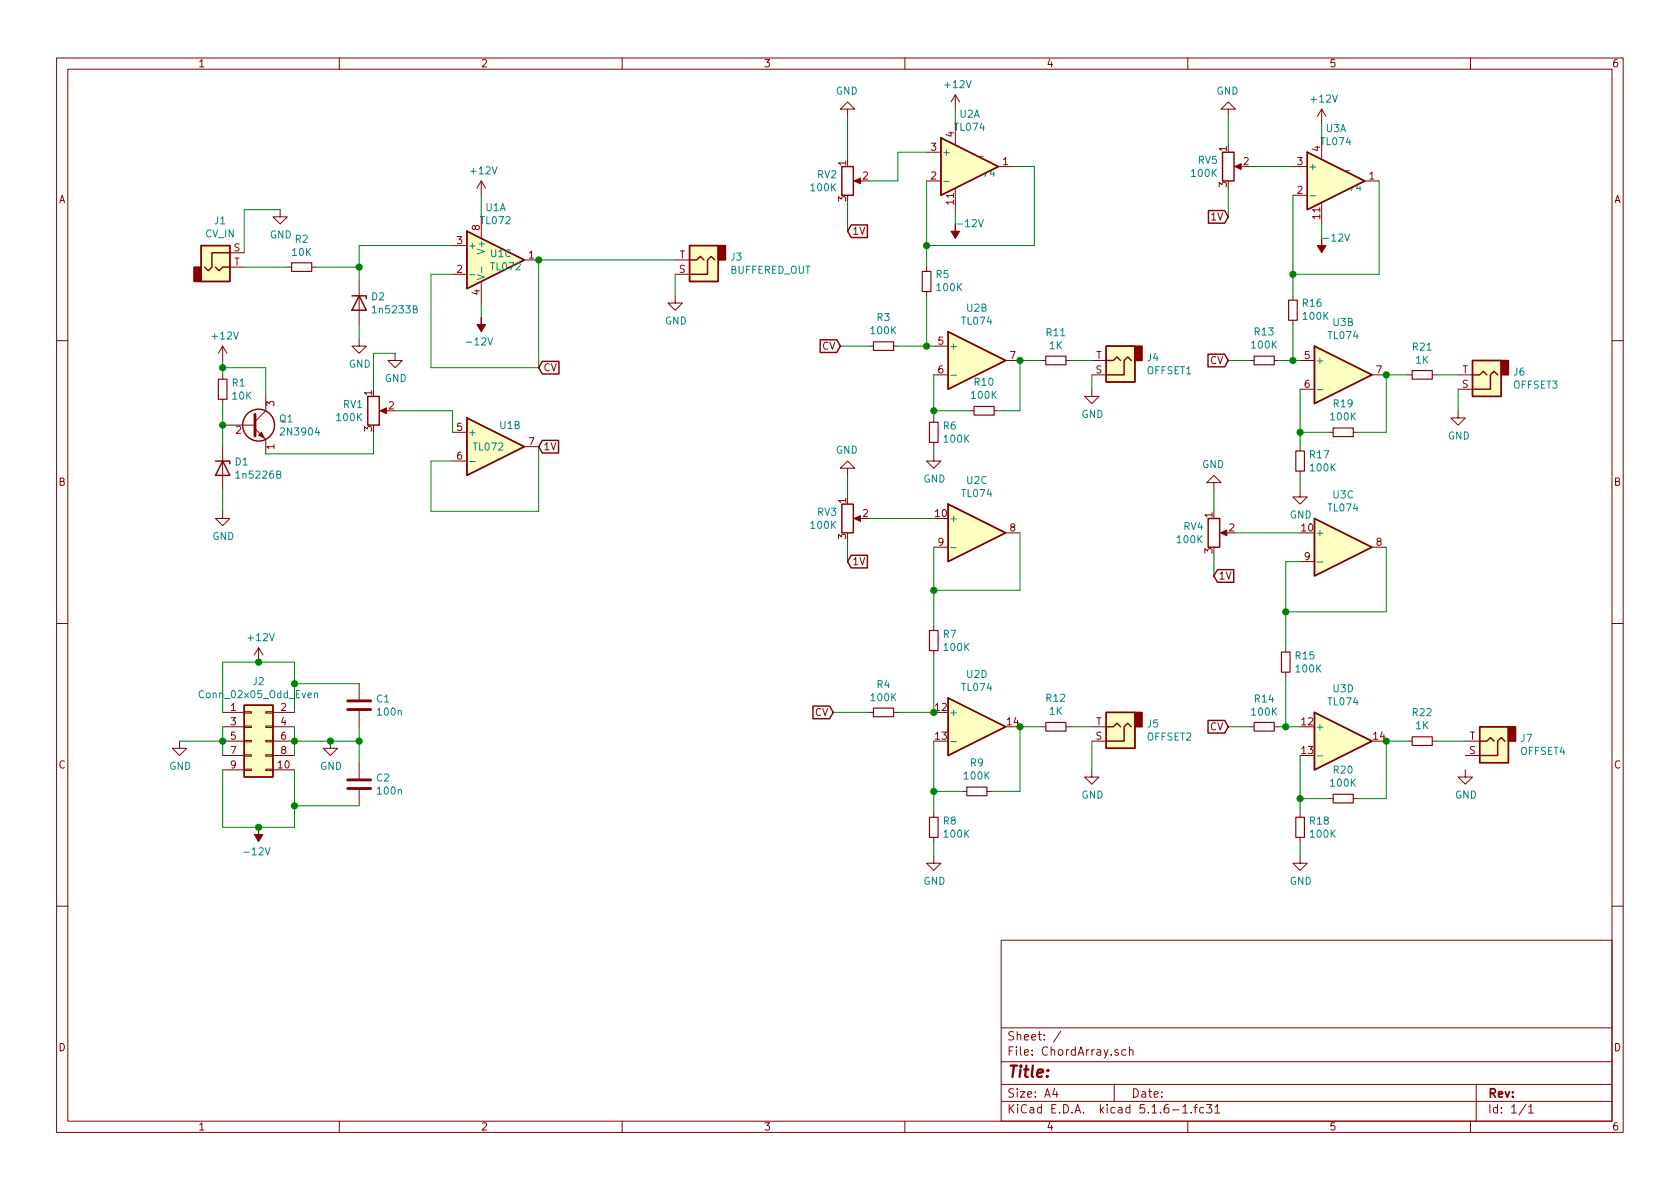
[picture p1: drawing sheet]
<svg xmlns="http://www.w3.org/2000/svg" width="297mm" height="210mm" viewBox="0 0 297 210" stroke-linecap="round" stroke-linejoin="round" font-family="sans-serif">
<g fill="none" stroke="#840000" stroke-width=".18">
<path d="M10 10.3h277v189.9h-277zM12 12.2h273v186.1h-273zM60 10.3v1.9M110 10.3v1.9M149.9 19.3h1.2l-1.2-1.3-1.3 1.3h1.3v1.3M160 10.3v1.9M168.9 16.8l-.8 1.2M168.9 16.8v2.5M168.9 16.8l.8 1.2M210 10.3v1.9M217.2 19.3h1.2l-1.2-1.3-1.3 1.3h1.3v1.3M233.7 19.3l-.8 1.3"/>
<path d="M233.7 19.3v2.5M233.7 19.3l.7 1.3M260 10.3v1.9M49.5 37.1v1.2h1.3l-1.3 1.3-1.2-1.3h1.2M85.1 32l-.8 1.3M85.1 32v2.5M85.1 38.3v3.9M85.1 32l.8 1.3M151.4 32h1M163.8 32h2.6M163.8 26.9h2.6M168.9 21.8v3.8"/>
<path d="M168.9 33.3v3.8M176.5 29.5h2.6M218.7 29.5h1M228.6 34.5h2.5M228.6 29.5h2.5M233.7 24.4v3.8M233.7 35.8v3.8M241.3 32h2.5M40.6 47.2h2.6M40.6 44.7h2.6M50.8 47.2h.8M55.1 47.2h.8"/>
<path d="M63.5 59.9v1.3h1.3l-1.3 1.3-1.3-1.3h1.3M63.5 49.8v7.6M80 48.5h2.5M80 43.4h2.5M85.1 49.8v3.8M92.7 46h2.5M119.4 52.3v1.3h1.2l-1.2 1.3-1.3-1.3h1.3M119.4 46h2.5M119.4 48.5h2.5M163.8 47.2v.8M163.8 51.6v.7M228.6 52.3v.8"/>
<path d="M228.6 56.6v.8M10 60.2h2M39.4 75.2h5.7M39.4 61.2v2.5M39.4 66.3v.8M39.4 70.6v.8M39.4 79v7.6M39.4 61.2l-.8 1.3M39.4 61.2l.7 1.3M45.1 75.8l1.9 1.9v2.6M47 70.1v2.5l-1.9 1.9M67.6 72.6h1"/>
<path d="M69.8 62.5v1.2h1.3l-1.3 1.3-1.2-1.3h1.2M80 76.4h2.5M92.7 79h2.5M153.7 61.2h.7M158 61.2h.7M165.1 66.3h2.5M165.1 61.2h2.5M165.1 73.9v.8M165.1 78.2v.8M171.4 72.6h.8M175.8 72.6h.7M177.8 63.7h2.5"/>
<path d="M184.1 63.7h.8M188.5 63.7h.7M193 68.8v1.3h1.3l-1.3 1.3-1.2-1.3h1.2M193 66.3h2.6M193 63.7h2.6M221 63.7h.7M225.3 63.7h.8M229.9 68.8h2.5M229.9 63.7h2.5M229.9 79v.8M234.9 76.4h.8M239.3 76.4h.7"/>
<path d="M242.6 66.3h2.5M248.9 66.3h.8M253.2 66.3h.8M257.8 72.6v1.3h1.3l-1.3 1.3-1.3-1.3h1.3M257.8 68.8h2.5M257.8 66.3h2.5M285 60.2h2M39.4 90.4v1.3h1.2l-1.2 1.3-1.3-1.3h1.3M80 81.5h2.5M149.9 82.8h1.2l-1.2-1.3-1.3 1.3h1.3v1.3M151.4 91.7h1M165.1 80.3v1.2h1.3l-1.3 1.3-1.3-1.3h1.3"/>
<path d="M165.1 96.8h2.5M177.8 94.2h2.5M214.6 85.3h1.3l-1.3-1.2-1.2 1.2h1.2v1.3M216.2 94.2h1M229.9 86.6v1.3h1.2l-1.2 1.2-1.3-1.2h1.3M229.9 99.3h2.5M229.9 83.3v.8M242.6 96.8h2.5M10 110.3h2M45.7 114.5l-.7 1.3M45.7 114.5v2.6M45.7 114.5l.8 1.3"/>
<path d="M165.1 110.7v.8M165.1 115.1v.7M227.3 114.5v.8M227.3 118.9v.7M285 110.3h2M31.7 131.1v1.2h1.3l-1.3 1.3-1.2-1.3h1.2M39.4 133.6h3.8M39.4 131.1h3.8M39.4 128.5h3.8M39.4 126h3.8M39.4 136.1h3.8M43.2 136h1.2v.3h-1.2z"/>
<path d="M43.2 133.5h1.2v.2h-1.2zM43.2 128.4h1.2v.2h-1.2zM43.2 125.9h1.2v.2h-1.2zM43.2 130.9h1.2v.3h-1.2zM47 136h1.3v.3h-1.3zM47 133.5h1.3v.2h-1.3zM47 128.4h1.3v.2h-1.3zM47 125.9h1.3v.2h-1.3zM47 130.9h1.3v.3h-1.3zM48.3 133.6h3.8M48.3 131.1h3.8M48.3 128.5h3.8"/>
<path d="M48.3 126h3.8M48.3 136.1h3.8M58.4 131.1v1.2h1.3l-1.3 1.3-1.3-1.3h1.3M63.5 120.9v2.8M63.5 125.7v2.8M63.5 134.9v2.8M63.5 139.7v2.8M153.7 126h.7M158 126h.7M170.2 139.9h.7M174.5 139.9h.8M184.1 128.5h.8"/>
<path d="M188.5 128.5h.7M193 136.1v1.3h1.3l-1.3 1.3-1.2-1.3h1.2M193 131.1h2.6M193 128.5h2.6M221 128.5h.7M225.3 128.5h.8M248.9 131.1h.8M253.2 131.1h.8M259.1 136.1v1.3h1.2l-1.2 1.3-1.3-1.3h1.3M259.1 133.6h2.5M259.1 131.1h2.5M165.1 151.4v1.2h1.3l-1.3 1.3-1.3-1.3h1.3"/>
<path d="M165.1 143.8v.7M165.1 148.1v.7M229.9 151.4v1.2h1.2l-1.2 1.3-1.3-1.3h1.3M229.9 143.8v.7M229.9 148.1v.7M234.9 141.2h.8M239.3 141.2h.7M10 160.2h2M177 166.3h108v32h-108zM285 160.2h2M60 198.3v1.9M110 198.3v1.9"/>
<path d="M160 198.3v1.9M177 194.8h108M177 191.8h108M177 187.8h108M177 181.8h108M186.5 192.5l-.4 1h1M186.8 193v1M187.6 182.3l-1.3 2M197 191.8v3M197.7 185.7l-.4-.1-.2 .2 .1 .2 .5 .2v.3h-.6M199.1 185.7l-.5-.1-.3 .3 .1 .6 .2 .1 .5-.1M199.7 185.7l.2-.1 .4 .1v.9"/>
<path d="M199.7 185.1v1.5M207.3 196.3h1.2M209.1 195.8l.4-.5v1.5M209.1 196.8h.9M210 198.3v1.9M210.6 196.7v.1M211.1 195.8h.6M211.7 195.3l-.4 .2v1.3M212.8 195.9l-.4-.1-.3 .3 .1 .6 .2 .1 .4-.1M213.3 195.3h.9l-.5 .6 .5 .1v.7l-.2 .1-.7-.1M214.8 195.8l.4-.5v1.5M214.8 196.8h.9"/>
<path d="M260 198.3v1.9M261 191.8v6.5M269.8 195.2l-1.2 2M270.3 195.8l.4-.5v1.5M270.3 196.8h.8"/>
</g>
<g fill="#ffffc2" stroke="#ffffc2" stroke-width=".18">
<path d="M260.3 63.7h5.1v6.4h-5.1z"/>
<path d="M261.6 128.5h5.1v6.4h-5.1z"/>
<path d="M232.4 126l10.2 5.1-10.2 5z"/>
<path d="M232.4 91.7l10.2 5.1-10.2 5z"/>
<path d="M232.4 61.2l10.2 5.1-10.2 5.1z"/>
<path d="M231.1 26.9l10.2 5.1-10.2 5.1z"/>
<path d="M195.6 126h5.1v6.3h-5.1z"/>
<path d="M195.6 61.2h5.1v6.4h-5.1z"/>
<path d="M167.6 123.4l10.2 5.1-10.2 5.1z"/>
<path d="M167.6 89.1l10.2 5.1-10.2 5.1z"/>
<path d="M167.6 58.7l10.2 5-10.2 5.1z"/>
<path d="M166.4 24.4l10.1 5.1-10.1 5z"/>
<path d="M43.2 124.7h5.1v12.7h-5.1z"/>
<path d="M82.5 40.9l10.2 5.1-10.2 5z"/>
<path d="M121.9 43.4h5.1v6.4h-5.1z"/>
<path d="M35.6 43.4h5v6.4h-5z"/>
<path d="M82.5 73.9l10.2 5.1-10.2 5.1z"/>
</g>
<g fill="none" stroke="#840000" stroke-width=".25">
<path d="M148.8 29.5h2.1v5h-2.1zM150.5 39.8h2.9v2.2h-2.9l-.6-1.1zM166.4 24.4l10.1 5.1-10.1 5zM213.7 37.2h2.8l.7 1.1-.7 1.2h-2.8zM216.2 26.9h2v5.1h-2zM231.1 26.9l10.2 5.1-10.2 5.1zM35.6 43.4h5v6.4h-5zM38.1 47.2l.6 .7 .7-.7h1.2M40.6 44.7h-3.1v2.5l-.7 .7-.6-.7M62.2 52.3h2.6v.5M63.5 52.3l1.3 2.6h-2.6zM82.5 40.9l10.2 5.1-10.2 5z"/>
<path d="M121.9 43.4h5.1v6.4h-5.1zM121.9 46h1.3l.6-.7 .7 .7M126.4 46l-.7-.7-.6 .7v2.5h-3.2M167.6 58.7l10.2 5-10.2 5.1zM65 70.1h2.1v5.1h-2.1zM82.5 73.9l10.2 5.1-10.2 5.1zM95.9 63.9h2.9v2.2h-2.9l-.7-1.1zM95.9 77.9h2.9v2.2h-2.9l-.7-1.1zM145 60.1h3l.6 1.1-.6 1.1h-3zM195.6 61.2h5.1v6.4h-5.1zM195.6 63.7h1.2l.7-.6 .6 .6M200 63.7l-.6-.6-.6 .6v2.6h-3.2"/>
<path d="M213.6 62.6h2.9l.7 1.1-.7 1.2h-2.9zM232.4 61.2l10.2 5.1-10.2 5.1zM260.3 63.7h5.1v6.4h-5.1zM260.3 66.3h1.3l.7-.6 .6 .6M264.8 66.3l-.6-.6-.7 .6v2.5h-3.2M38.1 81.5h2.5v.5M39.4 81.5l1.2 2.6h-2.5zM148.8 89.1h2.1v5.1h-2.1zM150.5 98.2h2.9v2.2h-2.9l-.6-1.1zM167.6 89.1l10.2 5.1-10.2 5.1zM213.6 91.7h2v5.1h-2zM232.4 91.7l10.2 5.1-10.2 5z"/>
<path d="M215.3 100.7h2.8v2.3h-2.8l-.7-1.2zM43.2 124.7h5.1v12.7h-5.1zM143.7 124.9h3l.6 1.1-.6 1.1h-3zM167.6 123.4l10.2 5.1-10.2 5.1zM195.6 126h5.1v6.3h-5.1zM195.6 128.5h1.2l.7-.6 .6 .6M200 128.5l-.6-.6-.6 .6v2.6h-3.2M213.6 127.4h2.9l.7 1.1-.7 1.1h-2.9zM232.4 126l10.2 5.1-10.2 5zM261.6 128.5h5.1v6.4h-5.1zM261.6 131.1h1.3l.6-.7 .7 .7M266.1 131.1l-.7-.7-.6 .7v2.5h-3.2"/>
<circle cx="45.7" cy="75.2" r="2.82"/>
</g>
<g fill="#840000" stroke="#840000" stroke-width=".25">
<path d="M265.4 63.7h1.3v2.6h-1.3z"/>
<path d="M266.7 128.5h1.3v2.6h-1.3z"/>
<path d="M200.7 126h1.2v2.5h-1.2z"/>
<path d="M200.7 61.2h1.2v2.5h-1.2z"/>
<path d="M127 43.4h1.3v2.6h-1.3z"/>
<path d="M34.3 47.2h1.3v2.6h-1.3z"/>
</g>
<g fill="none" stroke="#840000" stroke-width=".2">
<path d="M51.6 46.5h3.5v1.5h-3.5zM163.1 48h1.5v3.6h-1.5zM227.8 53.1h1.6v3.5h-1.6zM38.6 67.1h1.5v3.5h-1.5zM154.4 60.4h3.6v1.6h-3.6zM164.3 74.7h1.6v3.5h-1.6zM172.2 71.9h3.6v1.5h-3.6zM184.9 63h3.6v1.5h-3.6zM221.7 63h3.6v1.5h-3.6zM229.1 79.8h1.5v3.5h-1.5zM235.7 75.7h3.6v1.5h-3.6zM249.7 65.5h3.5v1.6h-3.5z"/>
<path d="M164.3 111.5h1.6v3.6h-1.6zM226.6 115.3h1.5v3.6h-1.5zM154.4 125.2h3.6v1.5h-3.6zM170.9 139.2h3.6v1.5h-3.6zM184.9 127.8h3.6v1.5h-3.6zM221.7 127.8h3.6v1.5h-3.6zM249.7 130.3h3.5v1.5h-3.5zM164.3 144.5h1.6v3.6h-1.6zM229.1 144.5h1.5v3.6h-1.5zM235.7 140.5h3.6v1.5h-3.6z"/>
</g>
<g fill="#840000" stroke="#840000" stroke-width=".18">
<path d="M233.7 42.2v1.2h.7l-.7 1.3-.8-1.3h.8z"/>
<path d="M151 91.7l1.1-.5v1z"/>
<path d="M218.3 29.5l1.2-.5v1z"/>
<path d="M151 32l1.1-.5v1z"/>
<path d="M168.9 39.6v1.3h.8l-.8 1.3-.8-1.3h.8z"/>
<path d="M46.2 76.4l.5 1.1-1-.5z"/>
<path d="M215.8 94.2l1.1-.5v1z"/>
<path d="M45.7 146.3v1.3h.8l-.8 1.2-.7-1.2h.7z"/>
<path d="M85.1 56.1v1.3h.8l-.8 1.3-.8-1.3h.8z"/>
<path d="M67.2 72.6l1.1-.5v1z"/>
</g>
<g fill="none" stroke="#008484" stroke-width=".18">
<path d="M166.9 32.1h.9M168.2 32.1l1.3 .4-1.3 .4M169 30.7v1M231.6 34.6h1M233 34.6l1.2 .4-1.2 .5M233.8 33.2v1M83 48.6h1M84.4 48.6l1.2 .4-1.2 .4M85.2 47.2v1M168.1 66.4h1M232.9 68.9h1M83 81.6h1"/>
<path d="M168.1 96.8h1M232.9 99.4h1M55.6 122.7l.2-.2 .3 .1v.8M55.6 122.5v.9M168.1 131.1h1M232.9 133.7h1"/>
</g>
<path d="M45.1 73.3v3.8M61.5 139.4h4M61.5 137.9h4M61.5 125.5h4M61.5 123.9h4" fill="none" stroke="#840000" stroke-width=".51"/>
<g fill="none" stroke="#008400" stroke-width=".18">
<path d="M168.9 19.3v2.5M49.5 37.1h-6.3v7.6M85.1 34.5v3.8M149.9 20.6v7.6M149.9 35.8v5.1M163.8 26.9h-5.1v5.1h-5M163.8 32v15.2M168.9 37.1v2.5M179.1 29.5h3.8v13.9h-19.1M217.2 20.6v5M217.2 33.3v5M221 29.5h7.6"/>
<path d="M228.6 34.5v17.8M233.7 21.8v2.6M233.7 39.6v2.6M243.8 32v16.5h-15.2M43.2 47.2h7.6M55.9 47.2h7.6M63.5 57.4v2.5M80 43.4h-16.5v6.4M85.1 53.6v2.5M119.4 46h-24.2v19h-19v-16.5h3.8M119.4 48.5v3.8M163.8 52.3v8.9"/>
<path d="M228.6 57.4v6.3M39.4 63.7v2.6M39.4 71.4v7.6M39.4 65h7.6v5.1M66 76.4v3.9h-19M69.8 72.6h10.2v3.8M69.8 62.5h-3.8v6.3M95.2 79v11.4h-19v-8.9h3.8M148.6 61.2h5.1M158.7 61.2h6.4M165.1 66.3v7.6M165.1 79v1.3"/>
<path d="M165.1 72.6h6.3M184.1 63.7h-3.8v8.9h-3.8M189.2 63.7h3.8M193 66.3v2.5M217.2 63.7h3.8M226.1 63.7h3.8M229.9 68.8v10.2M229.9 76.4h5M248.9 66.3h-3.8v10.1h-5.1M254 66.3h3.8M257.8 68.8v3.8M39.4 86.6v3.8"/>
<path d="M149.9 84.1v3.8M149.9 95.5v3.8M153.7 91.7h11.4M165.1 96.8v13.9M180.3 94.2v10.2h-15.2M214.6 86.6v3.8M214.6 98v3.8M218.4 94.2h11.5M229.9 84.1v2.5M229.9 99.3h-2.6v15.2M245.1 96.8v11.4h-17.8M165.1 115.8v10.2h-6.4"/>
<path d="M227.3 119.6v8.9M31.7 131.1h7.7M39.4 126v-8.9h12.7v8.9M39.4 128.5v5.1M39.4 136.1v10.2h12.7v-10.2M52.1 131.1h11.4M52.1 128.5v5.1M52.1 120.9h11.4M63.5 128.5v6.4M147.3 126h6.4M165.1 131.1v12.7M165.1 139.9h5.1"/>
<path d="M184.1 128.5h-3.8v11.4h-5M189.2 128.5h3.8M193 131.1v5M217.2 128.5h3.8M226.1 128.5h3.8M229.9 133.6v10.2M248.9 131.1h-3.8v10.1h-5.1M254 131.1h5.1M52.1 142.5h11.4M165.1 148.8v2.6M229.9 141.2h5M229.9 148.8v2.6"/>
</g>
<g fill="#008400" stroke="#008400" stroke-width=".25">
<circle cx="227.3" cy="128.5" r=".51"/>
<circle cx="52.1" cy="142.5" r=".51"/>
<circle cx="95.3" cy="46" r=".51"/>
<circle cx="52.1" cy="120.9" r=".51"/>
<circle cx="229.9" cy="141.2" r=".51"/>
<circle cx="52.1" cy="131.1" r=".51"/>
<circle cx="245.1" cy="131.1" r=".51"/>
<circle cx="39.4" cy="131.1" r=".51"/>
<circle cx="45.7" cy="146.3" r=".51"/>
<circle cx="228.6" cy="63.7" r=".51"/>
<circle cx="163.8" cy="61.2" r=".51"/>
<circle cx="180.3" cy="63.7" r=".51"/>
<circle cx="165.1" cy="72.6" r=".51"/>
<circle cx="165.1" cy="139.9" r=".51"/>
<circle cx="163.8" cy="43.4" r=".51"/>
<circle cx="165.1" cy="126" r=".51"/>
<circle cx="165.1" cy="104.4" r=".51"/>
<circle cx="180.3" cy="128.5" r=".51"/>
<circle cx="228.6" cy="48.5" r=".51"/>
<circle cx="227.3" cy="108.2" r=".51"/>
<circle cx="63.5" cy="47.2" r=".51"/>
<circle cx="229.9" cy="76.4" r=".51"/>
<circle cx="245.1" cy="66.3" r=".51"/>
<circle cx="45.7" cy="117.1" r=".51"/>
<circle cx="39.4" cy="65" r=".51"/>
<circle cx="39.4" cy="75.2" r=".51"/>
<circle cx="63.5" cy="131.1" r=".51"/>
<circle cx="58.4" cy="131.1" r=".51"/>
</g>
<text font-size="2.8" fill="#840000" x="178" y="190.5">Title:</text>
<g font-size="2.1" fill="#840000">
<text x="178" y="184">Sheet: /</text>
<text x="178" y="186.7">File: ChordArray.sch</text>
<text x="178" y="196.9">KiCad E.D.A. kicad 5.1.6-1.fc31</text>
<text x="178" y="194.1">Size: A4</text>
<text x="200" y="194.1">Date:</text>
<text x="263" y="194.1">Rev:</text>
<text x="263" y="196.9">Id: 1/1</text>
</g>
<g font-size="1.8" fill="#840000">
<text x="35" y="11.9">1</text>
<text x="85" y="11.9">2</text>
<text x="135" y="11.9">3</text>
<text x="185" y="11.9">4</text>
<text x="235" y="11.9">5</text>
<text x="285" y="11.9">6</text>
<text x="149.6" y="29.3" transform="rotate(-90 149.6 29.3)">1</text>
<text x="164.6" y="26.7">3</text>
<text x="168.7" y="24.2" transform="rotate(-90 168.7 24.2)">4</text>
<text x="177.3" y="29.2">1</text>
<text x="216.9" y="26.8" transform="rotate(-90 216.9 26.8)">1</text>
<text x="219.9" y="29.2">2</text>
<text x="229.4" y="29.2">3</text>
<text x="233.4" y="26.8" transform="rotate(-90 233.4 26.8)">4</text>
<text x="10.4" y="35.9">A</text>
<text x="149.6" y="35.7" transform="rotate(-90 149.6 35.7)">3</text>
<text x="152.6" y="31.7">2</text>
<text x="164.6" y="31.7">2</text>
<text x="216.9" y="33.1" transform="rotate(-90 216.9 33.1)">3</text>
<text x="229.4" y="34.3">2</text>
<text x="242.1" y="31.7">1</text>
<text x="285.4" y="35.9">A</text>
<text x="84.8" y="40.7" transform="rotate(-90 84.8 40.7)">8</text>
<text x="150.6" y="41.5">1V</text>
<text x="168.7" y="36.1" transform="rotate(-90 168.7 36.1)">11</text>
<text x="214.2" y="39">1V</text>
<text x="233.4" y="38.7" transform="rotate(-90 233.4 38.7)">11</text>
<text x="41.3" y="44.4">S</text>
<text x="41.4" y="47">T</text>
<text x="80.8" y="43.2">3</text>
<text x="93.5" y="45.7">1</text>
<text x="120.1" y="45.7">T</text>
<text x="80.8" y="48.3">2</text>
<text x="84.8" y="52.2" transform="rotate(-90 84.8 52.2)">4</text>
<text x="120.1" y="48.3">S</text>
<text x="96" y="65.7">CV</text>
<text x="145.3" y="61.8">CV</text>
<text x="165.9" y="61">5</text>
<text x="178.6" y="63.5">7</text>
<text x="193.8" y="63.5">T</text>
<text x="213.9" y="64.4">CV</text>
<text x="230.7" y="63.5">5</text>
<text x="48.5" y="71.9" transform="rotate(-90 48.5 71.9)">3</text>
<text x="65.8" y="69.9" transform="rotate(-90 65.8 69.9)">1</text>
<text x="165.9" y="66">6</text>
<text x="193.7" y="66">S</text>
<text x="230.7" y="68.6">6</text>
<text x="243.4" y="66">7</text>
<text x="258.5" y="68.6">S</text>
<text x="258.5" y="66">T</text>
<text x="41.7" y="76.7">2</text>
<text x="65.8" y="76.3" transform="rotate(-90 65.8 76.3)">3</text>
<text x="68.7" y="72.4">2</text>
<text x="80.8" y="76.2">5</text>
<text x="48.5" y="79.5" transform="rotate(-90 48.5 79.5)">1</text>
<text x="80.8" y="81.3">6</text>
<text x="93.5" y="78.7">7</text>
<text x="96" y="79.6">1V</text>
<text x="10.4" y="85.9">B</text>
<text x="149.6" y="89" transform="rotate(-90 149.6 89)">1</text>
<text x="285.4" y="85.9">B</text>
<text x="149.6" y="95.3" transform="rotate(-90 149.6 95.3)">3</text>
<text x="152.6" y="91.4">2</text>
<text x="165.4" y="91.4">10</text>
<text x="178.6" y="94">8</text>
<text x="214.4" y="91.5" transform="rotate(-90 214.4 91.5)">1</text>
<text x="217.3" y="94">2</text>
<text x="230.2" y="94">10</text>
<text x="150.6" y="99.9">1V</text>
<text x="165.9" y="96.5">9</text>
<text x="214.4" y="97.9" transform="rotate(-90 214.4 97.9)">3</text>
<text x="230.7" y="99.1">9</text>
<text x="243.4" y="96.5">8</text>
<text x="215.4" y="102.5">1V</text>
<text x="40.8" y="125.7">1</text>
<text x="49.7" y="125.7">2</text>
<text x="165.4" y="125.7">12</text>
<text x="40.8" y="128.3">3</text>
<text x="40.8" y="130.8">5</text>
<text x="49.7" y="128.3">4</text>
<text x="49.7" y="130.8">6</text>
<text x="144.1" y="126.6">CV</text>
<text x="165.4" y="130.8">13</text>
<text x="178.1" y="128.3">14</text>
<text x="193.7" y="130.8">S</text>
<text x="193.8" y="128.3">T</text>
<text x="213.9" y="129.2">CV</text>
<text x="230.2" y="128.3">12</text>
<text x="242.9" y="130.8">14</text>
<text x="259.8" y="130.8">T</text>
<text x="10.4" y="135.9">C</text>
<text x="40.8" y="133.3">7</text>
<text x="40.8" y="135.9">9</text>
<text x="49.2" y="135.9">10</text>
<text x="49.7" y="133.3">8</text>
<text x="230.2" y="133.3">13</text>
<text x="259.8" y="133.3">S</text>
<text x="285.4" y="135.9">C</text>
<text x="10.4" y="185.9">D</text>
<text x="285.4" y="185.9">D</text>
<text x="35" y="199.9">1</text>
<text x="85" y="199.9">2</text>
<text x="135" y="199.9">3</text>
<text x="185" y="199.9">4</text>
<text x="235" y="199.9">5</text>
<text x="285" y="199.9">6</text>
</g>
<g font-size="1.8" fill="#008484">
<text x="147.8" y="16.7">GND</text>
<text x="167.2" y="15.6">+12V</text>
<text x="215.1" y="16.7">GND</text>
<text x="168.9" y="23.1">TL074</text>
<text x="169.7" y="20.8">U2A</text>
<text x="232" y="18.1">+12V</text>
<text x="234.5" y="23.4">U3A</text>
<text x="166.5" y="27.6">+</text>
<text x="169.5" y="28" transform="rotate(-90 169.5 28)">V+</text>
<text x="170.6" y="29">U2E</text>
<text x="211.9" y="29">RV5</text>
<text x="233.7" y="25.7">TL074</text>
<text x="83.4" y="30.8">+12V</text>
<text x="143.5" y="33.8">100K</text>
<text x="144.6" y="31.5">RV2</text>
<text x="170.7" y="31.3">TL074</text>
<text x="210.8" y="31.3">100K</text>
<text x="231.3" y="30.1">+</text>
<text x="234.3" y="30.5" transform="rotate(-90 234.3 30.5)">V+</text>
<text x="235.4" y="31.5">U3E</text>
<text x="235.5" y="33.8">TL074</text>
<text x="36.3" y="42">CV_IN</text>
<text x="37.9" y="39.7">J1</text>
<text x="85.1" y="39.6">TL072</text>
<text x="85.9" y="37.3">U1A</text>
<text x="169.6" y="40.2">-12V</text>
<text x="47.7" y="42.2">GND</text>
<text x="51.7" y="45.3">10K</text>
<text x="52.2" y="42.9">R2</text>
<text x="82.7" y="44.1">+</text>
<text x="85.7" y="44.5" transform="rotate(-90 85.7 44.5)">V+</text>
<text x="86.8" y="45.5">U1C</text>
<text x="86.9" y="47.8">TL072</text>
<text x="129.2" y="46.1">J3</text>
<text x="234.4" y="42.7">-12V</text>
<text x="65.7" y="53.1">D2</text>
<text x="129.1" y="48.4">BUFFERED_OUT</text>
<text x="165.5" y="49.2">R5</text>
<text x="165.7" y="51.5">100K</text>
<text x="66.2" y="55.4">1n5233B</text>
<text x="117.6" y="57.4">GND</text>
<text x="154.1" y="59.1">100K</text>
<text x="155.1" y="56.8">R3</text>
<text x="170.2" y="57.4">TL074</text>
<text x="171" y="55.1">U2B</text>
<text x="185.1" y="59.5">R11</text>
<text x="221.9" y="59.3">R13</text>
<text x="230.4" y="54.2">R16</text>
<text x="230.5" y="56.6">100K</text>
<text x="234.9" y="60">TL074</text>
<text x="235.7" y="57.7">U3B</text>
<text x="37.7" y="60">+12V</text>
<text x="61.7" y="65">GND</text>
<text x="82.9" y="61.1">-12V</text>
<text x="167.8" y="61.8">+</text>
<text x="185.6" y="61.8">1K</text>
<text x="202.9" y="63.9">J4</text>
<text x="221.4" y="61.6">100K</text>
<text x="232.5" y="64.4">+</text>
<text x="249.8" y="62">R21</text>
<text x="250.3" y="64.3">1K</text>
<text x="41.1" y="68.3">R1</text>
<text x="41.1" y="70.7">10K</text>
<text x="68" y="67.6">GND</text>
<text x="171.9" y="70.5">100K</text>
<text x="172.3" y="68.2">R10</text>
<text x="202.8" y="66.2">OFFSET1</text>
<text x="267.6" y="68.7">OFFSET3</text>
<text x="267.7" y="66.4">J6</text>
<text x="49.5" y="74.7">Q1</text>
<text x="49.9" y="77">2N3904</text>
<text x="59.6" y="74.5">100K</text>
<text x="60.7" y="72.2">RV1</text>
<text x="82.7" y="77.1">+</text>
<text x="88.4" y="75.9">U1B</text>
<text x="166.8" y="76">R6</text>
<text x="191.2" y="73.9">GND</text>
<text x="235.4" y="74.3">100K</text>
<text x="235.8" y="72">R19</text>
<text x="256" y="77.7">GND</text>
<text x="41.6" y="82.3">D1</text>
<text x="83.8" y="79.7">TL072</text>
<text x="147.8" y="80.2">GND</text>
<text x="167" y="78.3">100K</text>
<text x="212.5" y="82.8">GND</text>
<text x="231.6" y="81">R17</text>
<text x="231.8" y="83.4">100K</text>
<text x="42.1" y="84.6">1n5226B</text>
<text x="163.3" y="85.3">GND</text>
<text x="170.2" y="87.9">TL074</text>
<text x="171" y="85.6">U2C</text>
<text x="235.7" y="88.1">U3C</text>
<text x="37.5" y="95.5">GND</text>
<text x="143.5" y="93.5">100K</text>
<text x="144.6" y="91.2">RV3</text>
<text x="167.8" y="92.3">+</text>
<text x="209.3" y="93.7">RV4</text>
<text x="228" y="91.7">GND</text>
<text x="232.5" y="94.9">+</text>
<text x="234.9" y="90.4">TL074</text>
<text x="208.2" y="96.1">100K</text>
<text x="44" y="113.4">+12V</text>
<text x="166.8" y="112.8">R7</text>
<text x="167" y="115.1">100K</text>
<text x="171" y="119.9">U2D</text>
<text x="229.1" y="116.6">R15</text>
<text x="229.2" y="118.9">100K</text>
<text x="35.7" y="123.5">Conn_02x05_Odd_Even</text>
<text x="44.8" y="121.2">J2</text>
<text x="66.6" y="124.2">C1</text>
<text x="154.1" y="124">100K</text>
<text x="155.1" y="121.7">R4</text>
<text x="170.2" y="122.2">TL074</text>
<text x="185" y="124.1">R12</text>
<text x="221.9" y="124.2">R14</text>
<text x="234.9" y="124.7">TL074</text>
<text x="235.7" y="122.4">U3D</text>
<text x="66.9" y="126.5">100n</text>
<text x="167.8" y="126.6">+</text>
<text x="185.6" y="126.4">1K</text>
<text x="202.8" y="131">OFFSET2</text>
<text x="202.9" y="128.6">J5</text>
<text x="221.4" y="126.5">100K</text>
<text x="232.5" y="129.2">+</text>
<text x="249.8" y="126.6">R22</text>
<text x="250.3" y="129">1K</text>
<text x="268.9" y="131.2">J7</text>
<text x="29.9" y="136.1">GND</text>
<text x="56.6" y="136.1">GND</text>
<text x="170.6" y="137.8">100K</text>
<text x="171.6" y="135.5">R9</text>
<text x="235.8" y="136.8">R20</text>
<text x="268.9" y="133.5">OFFSET4</text>
<text x="66.6" y="138.2">C2</text>
<text x="66.9" y="140.5">100n</text>
<text x="191.2" y="141.2">GND</text>
<text x="235.4" y="139.1">100K</text>
<text x="257.3" y="141.2">GND</text>
<text x="166.8" y="145.8">R8</text>
<text x="167" y="148.1">100K</text>
<text x="231.6" y="145.8">R18</text>
<text x="231.8" y="148.1">100K</text>
<text x="43.5" y="151.3">-12V</text>
<text x="163.3" y="156.5">GND</text>
<text x="228" y="156.5">GND</text>
</g>
</svg>
